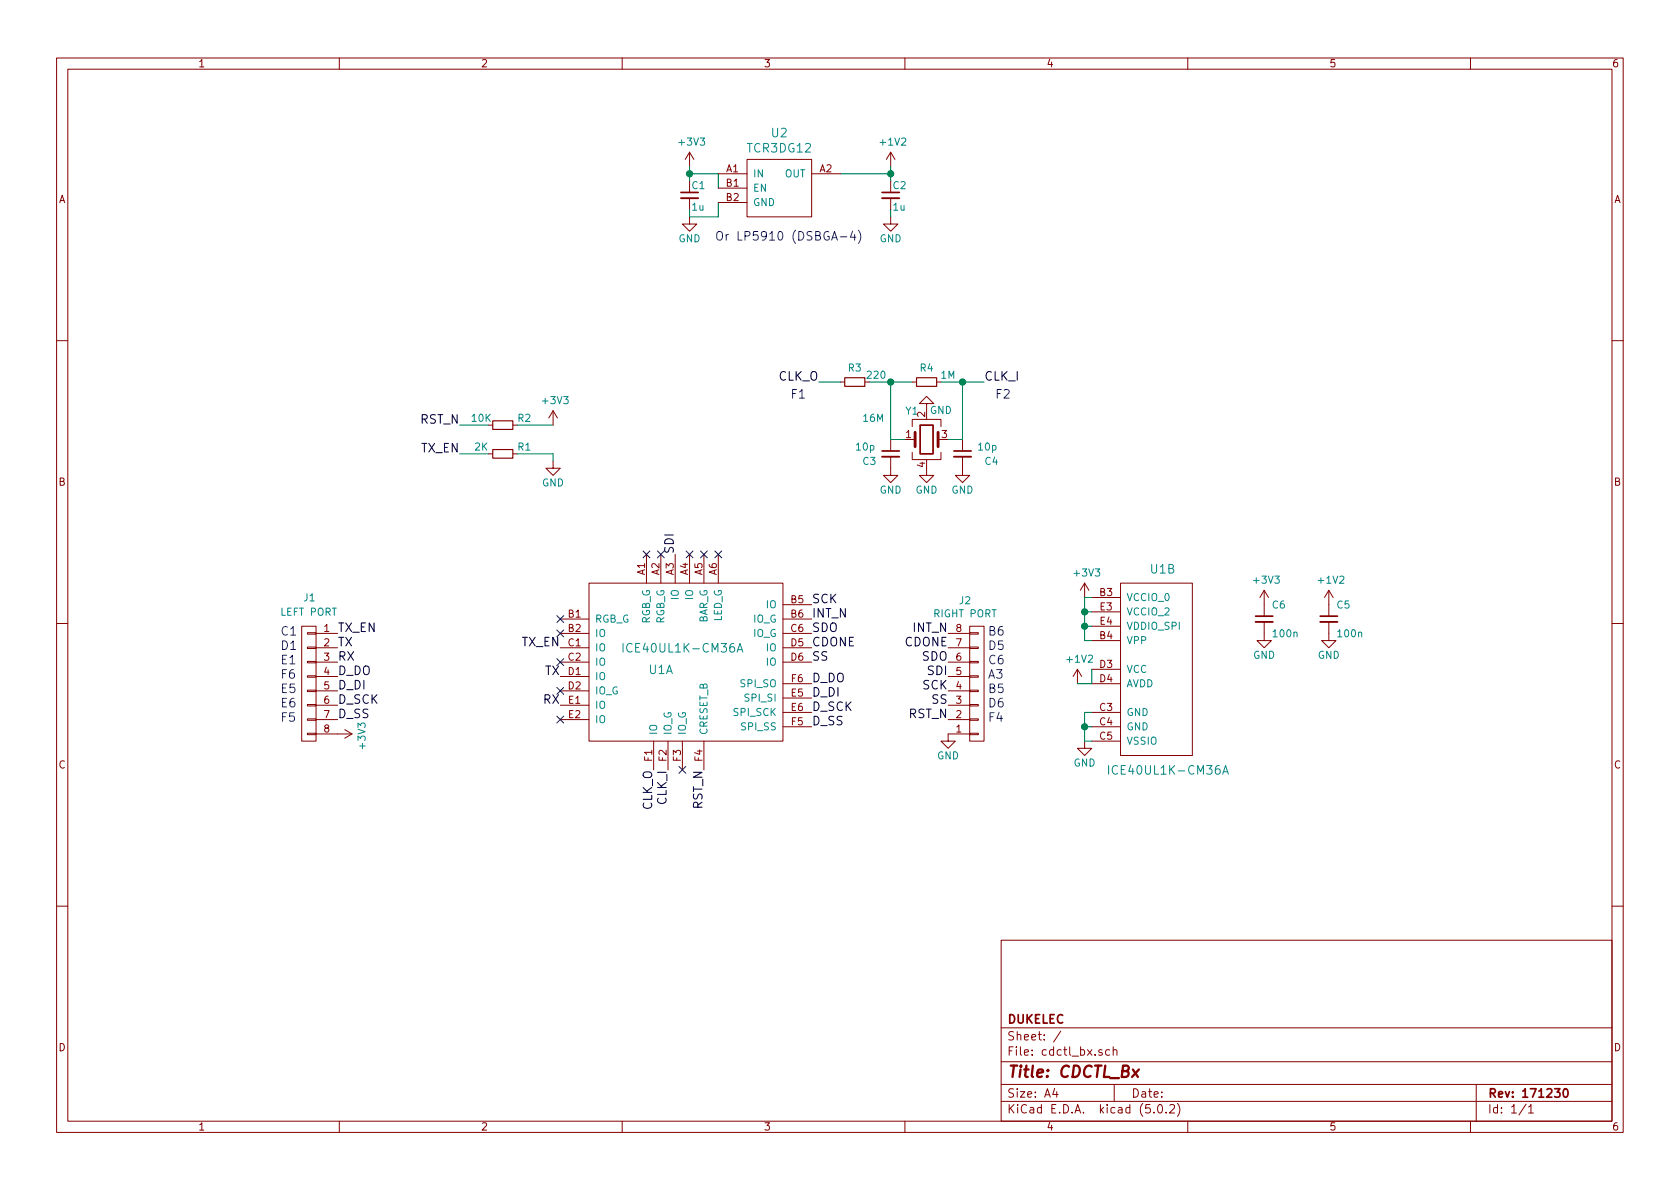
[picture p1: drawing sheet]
<svg xmlns="http://www.w3.org/2000/svg" width="297mm" height="210mm" viewBox="0 0 297 210" stroke-linecap="round" stroke-linejoin="round" font-family="sans-serif">
<g fill="none" stroke="#840000" stroke-width=".18">
<path d="M10 10.3h277v189.9h-277zM12 12.2h273v186.1h-273zM60 10.3v1.9M110 10.3v1.9M160 10.3v1.9M210 10.3v1.9M260 10.3v1.9M121.9 38.3v1.3h1.3l-1.3 1.3-1.3-1.3h1.3M121.9 26.9v2.6M121.9 35v2.1M121.9 26.9l-.7 1.3M121.9 26.9l.8 1.3"/>
<path d="M127 30.7h5.1M127 33.3h5.1M127 35.8h5.1M132.1 28.2h11.4v10.1h-11.4zM143.5 30.7h5.1M157.5 38.3v1.3h1.2l-1.2 1.3-1.3-1.3h1.3M157.5 26.9v2.6M157.5 35v2.1M157.5 26.9l-.8 1.3M157.5 26.9l.7 1.3M10 60.2h2M90.7 75.2h.7"/>
<path d="M97.8 72.6l-.8 1.3M97.8 72.6v2.6M97.8 72.6l.8 1.3M148.6 67.6h.8M157.5 77.7v2.1M161.3 75.4v-1.2h5.1v1.2M161.3 77.7h.5M161.3 67.6h.8M163.8 71.4h1.3l-1.3-1.3-1.2 1.3h1.2v1.2M165.6 67.6h.8M165.9 77.7h.5M170.2 77.7v2.1"/>
<path d="M285 60.2h2M86.4 80.3h.7M90.7 80.3h.7M97.8 81.5v1.3h1.3l-1.3 1.3-1.3-1.3h1.3M114.3 98v5.1M116.8 98v5.1M119.4 98v5.1M121.9 98v5.1M124.5 98v5.1M127 98v5.1M157.5 80.8v3.3h1.2l-1.2 1.2-1.3-1.2h1.3M161.3 80v1.3h5.1v-1.3"/>
<path d="M163.8 82.8v1.3h1.3l-1.3 1.2-1.2-1.2h1.2M170.2 80.8v3.3h1.2l-1.2 1.2-1.3-1.2h1.3M10 110.3h2M53.3 110.7h2.6v20.4h-2.6zM54.4 119.5h1.5v.3h-1.5zM54.4 117h1.5v.2h-1.5zM54.4 114.4h1.5v.3h-1.5zM54.4 111.9h1.5v.2h-1.5zM55.9 114.5h3.8M55.9 119.6h3.8M55.9 112h3.8M55.9 117.1h3.8"/>
<path d="M99.1 109.5h5M99.1 114.5h5M99.1 119.6h5M99.1 112h5M99.1 117.1h5M104.1 103.1h34.3v28h-34.3zM138.4 109.5h5.1M138.4 114.5h5.1M138.4 112h5.1M138.4 117.1h5.1M138.4 106.9h5.1M167.6 114.5h3.8"/>
<path d="M167.6 119.6h3.8M167.6 112h3.8M167.6 117.1h3.8M171.4 110.7h2.6v20.4h-2.6zM171.4 111.9h1.6v.2h-1.6zM171.4 114.4h1.6v.3h-1.6zM171.4 117h1.6v.2h-1.6zM171.4 119.5h1.6v.3h-1.6zM190.5 118.4l-.8 1.2M190.5 118.4v2.5M190.5 118.4l.8 1.2M191.8 103.1l-.8 1.3"/>
<path d="M191.8 103.1v2.6M191.8 103.1l.7 1.3M193 105.7h5.1M193 118.4h5.1M193 108.2h5.1M193 113.3h5.1M193 110.7h5.1M198.1 103.1h12.7v30.5h-12.7zM223.5 110v3.3h1.3l-1.3 1.2-1.3-1.2h1.3M223.5 104.4v4.6M223.5 104.4l-.7 1.3M223.5 104.4l.8 1.3"/>
<path d="M234.9 110v3.3h1.3l-1.3 1.2-1.2-1.2h1.2M234.9 104.4v4.6M234.9 104.4l-.7 1.3M234.9 104.4l.8 1.3M285 110.3h2M54.4 129.7h1.5v.2h-1.5zM54.4 127.1h1.5v.3h-1.5zM54.4 124.6h1.5v.2h-1.5zM54.4 122h1.5v.3h-1.5zM55.9 129.8h6.3M55.9 124.7h3.8M55.9 122.2h3.8"/>
<path d="M55.9 127.2h3.8M61 129l1.2 .8M62.2 129.8l-1.2 .8M99.1 124.7h5M99.1 122.2h5M99.1 127.2h5M115.6 131.1v5M118.1 131.1v5M120.6 131.1v5M124.5 131.1v5M138.4 123.4h5.1M138.4 128.5h5.1"/>
<path d="M138.4 126h5.1M138.4 120.9h5.1M167.6 124.7h3.8M167.6 122.2h3.8M167.6 127.2h3.8M171.4 122h1.6v.3h-1.6zM171.4 124.6h1.6v.2h-1.6zM171.4 127.1h1.6v.3h-1.6zM171.4 129.7h1.6v.2h-1.6zM171.4 129.8h-3.8v1.3h1.3l-1.3 1.2-1.2-1.2h1.2M191.8 131.1v1.2h1.2l-1.2 1.3-1.3-1.3h1.3M193 128.5h5.1"/>
<path d="M193 126h5.1M193 120.9h5.1M193 131.1h5.1M10 160.2h2M177 166.3h108v32h-108zM285 160.2h2M60 198.3v1.9M110 198.3v1.9M160 198.3v1.9M177 194.8h108M177 191.8h108M177 187.8h108"/>
<path d="M177 181.8h108M186.5 192.5l-.4 1h1M186.8 193v1M187.6 182.3l-1.3 2M194.8 185.7a.37 .37 0 0 0-.5 .1v.2l.5 .2 .1 .1-.2 .3-.4-.1M196.2 185.7l-.4-.1-.3 .3 .1 .6 .2 .1 .4-.1M196.8 185.7h.1a.37 .37 0 0 1 .6 .1v.8M196.8 185.1v1.5M197 191.8v3M204 196.7v.1M204.8 195.5l.4-.2a.94 .94 0 0 1 0 1.5 .79 .79 0 0 1-.4-1.3zM206.2 196.7v.1"/>
<path d="M206.8 195.5l.2-.2h.4l.2 .2 .1 .3-.1 .2-.8 .8h.9M208.2 195.1a1.71 1.71 0 0 1 0 2.3M210 198.3v1.9M260 198.3v1.9M261 191.8v6.5M269.8 195.2l-1.2 2M270.3 195.8l.4-.5v1.5M270.3 196.8h.8"/>
</g>
<path d="M120.4 34h3M156 34h3M156 79.8h3M162.7 75.2h2.3v5.1h-2.3zM168.7 79.8h3M222 109h3M233.4 109h3.1M274.9 192.5h.9l-.5 .6 .4 .1v.7l-.2 .1-.6-.1M276.6 192.6l.1-.1a.8 .8 0 0 1 .6 .8 .8 .8 0 0 1-.6 .7 1 1 0 0 1-.1-1.4z" fill="none" stroke="#840000" stroke-width=".3"/>
<path d="M201.4 189.1l-1.2 1.3" fill="none" stroke="#840000" stroke-width=".41"/>
<path d="M120.4 35h3M156 35h3M156 80.8h3M168.7 80.8h3M222 110h3M233.4 110h3.1" fill="none" stroke="#840000" stroke-width=".33"/>
<g fill="none" stroke="#008400" stroke-width=".18">
<path d="M121.9 29.5v2.5M121.9 30.7h5.1v2.6M127 35.8v2.5h-5.1v-1.2M148.6 30.7h8.9M157.5 29.5v2.5M157.5 37.1v1.2M81.3 75.2h5.1M91.4 75.2h6.4M144.8 67.6h3.8M153.7 67.6h7.6M157.5 67.6v10.1h2.5M166.4 67.6h7.6"/>
<path d="M170.2 67.6v10.1h-2.6M81.3 80.3h5.1M91.4 80.3h6.4v1.2M191.8 108.2h1.2M191.8 110.7h1.2M193 105.7h-1.2v7.6h1.2M193 118.4v2.5h-2.5M191.8 128.5h1.2M193 126h-1.2v5.1h1.2"/>
</g>
<g fill="#008400" stroke="#008400" stroke-width=".25">
<circle cx="157.5" cy="30.7" r=".51"/>
<circle cx="121.9" cy="30.7" r=".51"/>
<circle cx="191.8" cy="128.5" r=".51"/>
<circle cx="191.8" cy="108.2" r=".51"/>
<circle cx="191.8" cy="110.7" r=".51"/>
<circle cx="157.5" cy="67.6" r=".51"/>
<circle cx="170.2" cy="67.6" r=".51"/>
</g>
<path d="M87.1 79.5h3.6v1.5h-3.6zM87.1 74.4h3.6v1.5h-3.6zM149.4 66.8h3.5v1.5h-3.5zM162.1 66.8h3.5v1.5h-3.5z" fill="none" stroke="#840000" stroke-width=".2"/>
<path d="M110.2 113.8v1.5M130.3 115.3l.5-1.5 .5 1.5M130.5 114.9h.7M196 135.4v1.5M216.2 136.9l.5-1.5 .5 1.5M216.3 136.5h.7" fill="none" stroke="#008484" stroke-width=".18"/>
<path d="M161.8 76.4v2.6M165.9 76.4v2.6" fill="none" stroke="#840000" stroke-width=".51"/>
<g fill="none" stroke="#000084" stroke-width=".18">
<path d="M113.7 97.4l1.2 1.2M114.9 97.4l-1.2 1.2M116.2 97.4l1.2 1.2M117.4 97.4l-1.2 1.2M121.3 97.4l1.2 1.2M122.5 97.4l-1.2 1.2M123.9 97.4l1.2 1.2M125.1 97.4l-1.2 1.2M126.4 97.4l1.2 1.2M127.6 97.4l-1.2 1.2M98.5 108.9l1.2 1.2M98.5 111.4l1.2 1.2"/>
<path d="M98.5 116.5l1.2 1.2M99.7 108.9l-1.2 1.2M99.7 111.4l-1.2 1.2M99.7 116.5l-1.2 1.2M98.5 121.6l1.2 1.2M98.5 126.6l1.2 1.3M99.7 121.6l-1.2 1.2M99.7 126.6l-1.2 1.3M120 135.5l1.3 1.2M121.3 135.5l-1.3 1.2"/>
</g>
<path d="M148.6 41.9h1.1M150.7 40.9l-.3 1.1h.9M151.1 41.4v1.1M151.8 40.7a1.78 1.78 0 0 1 0 2.3" fill="none" stroke="#0000c2" stroke-width=".18"/>
<text font-size="2.8" fill="#840000" x="178" y="190.5">Title: CDCTL_Bx</text>
<g font-size="2.1" fill="#008484">
<text x="132.3" y="27">TCR3DG12</text>
<text x="136.4" y="24.3">U2</text>
<text x="203.5" y="101.4">U1B</text>
<text x="111" y="115.4">ICE40UL1K-CM36A</text>
<text x="114.7" y="119.2">U1A</text>
<text x="196.8" y="137">ICE40UL1K-CM36A</text>
</g>
<g font-size="2.1" fill="#0000c2">
<text x="126.4" y="42.5">Or LP5910 (DSBGA-4)</text>
<text x="139.7" y="70.5">F1</text>
<text x="175.9" y="70.5">F2</text>
<text x="49.5" y="112.4">C1</text>
<text x="174.6" y="112.4">B6</text>
<text x="49.5" y="114.9">D1</text>
<text x="49.5" y="117.5">E1</text>
<text x="174.6" y="114.9">D5</text>
<text x="174.6" y="117.5">C6</text>
<text x="49.5" y="120">F6</text>
<text x="49.5" y="122.5">E5</text>
<text x="49.5" y="125.1">E6</text>
<text x="174.6" y="120">A3</text>
<text x="174.6" y="122.5">B5</text>
<text x="174.6" y="125.1">D6</text>
<text x="49.5" y="127.6">F5</text>
<text x="174.6" y="127.6">F4</text>
</g>
<g font-size="2.1">
<text x="137.6" y="67.3">CLK_O</text>
<text x="174" y="67.3">CLK_I</text>
<text x="74.3" y="74.9">RST_N</text>
<text x="74.4" y="80">TX_EN</text>
<text x="119.1" y="98" transform="rotate(-90 119.1 98)">SDI</text>
<text x="143.5" y="106.7">SCK</text>
<text x="59.7" y="111.8">TX_EN</text>
<text x="143.5" y="109.2">INT_N</text>
<text x="143.5" y="111.8">SDO</text>
<text x="161.5" y="111.8">INT_N</text>
<text x="59.7" y="114.3">TX</text>
<text x="59.7" y="116.8">RX</text>
<text x="59.7" y="119.4">D_DO</text>
<text x="92.2" y="114.3">TX_EN</text>
<text x="96.3" y="119.4">TX</text>
<text x="143.5" y="114.3">CDONE</text>
<text x="143.5" y="116.8">SS</text>
<text x="160" y="114.3">CDONE</text>
<text x="163" y="116.8">SDO</text>
<text x="164.1" y="119.4">SDI</text>
<text x="59.7" y="121.9">D_DI</text>
<text x="59.7" y="124.5">D_SCK</text>
<text x="96.1" y="124.5">RX</text>
<text x="143.5" y="123.2">D_DI</text>
<text x="143.5" y="120.6">D_DO</text>
<text x="143.5" y="125.7">D_SCK</text>
<text x="163.2" y="121.9">SCK</text>
<text x="164.8" y="124.5">SS</text>
<text x="59.7" y="127">D_SS</text>
<text x="143.5" y="128.3">D_SS</text>
<text x="160.7" y="127">RST_N</text>
<text x="115.3" y="143.3" transform="rotate(-90 115.3 143.3)">CLK_O</text>
<text x="117.9" y="142.3" transform="rotate(-90 117.9 142.3)">CLK_I</text>
<text x="124.2" y="143.1" transform="rotate(-90 124.2 143.1)">RST_N</text>
</g>
<g font-size="2.1" fill="#840000">
<text x="178" y="184">Sheet: /</text>
<text x="178" y="181">DUKELEC</text>
<text x="178" y="186.7">File: cdctl_bx.sch</text>
<text x="178" y="196.9">KiCad E.D.A. kicad (5.0.2)</text>
<text x="178" y="194.1">Size: A4</text>
<text x="200" y="194.1">Date:</text>
<text x="263" y="194.1">Rev: 171230</text>
<text x="263" y="196.9">Id: 1/1</text>
</g>
<g font-size="1.8" fill="#840000">
<text x="35" y="11.9">1</text>
<text x="85" y="11.9">2</text>
<text x="135" y="11.9">3</text>
<text x="185" y="11.9">4</text>
<text x="235" y="11.9">5</text>
<text x="285" y="11.9">6</text>
<text x="10.4" y="35.9">A</text>
<text x="128.4" y="30.5">A1</text>
<text x="128.4" y="33">B1</text>
<text x="128.4" y="35.6">B2</text>
<text x="144.9" y="30.5">A2</text>
<text x="285.4" y="35.9">A</text>
<text x="160.2" y="77.5">1</text>
<text x="163.6" y="73.8" transform="rotate(-90 163.6 73.8)">2</text>
<text x="166.5" y="77.5">3</text>
<text x="163.6" y="82.6" transform="rotate(-90 163.6 82.6)">4</text>
<text x="10.4" y="85.9">B</text>
<text x="285.4" y="85.9">B</text>
<text x="114" y="101.7" transform="rotate(-90 114 101.7)">A1</text>
<text x="116.6" y="101.7" transform="rotate(-90 116.6 101.7)">A2</text>
<text x="119.1" y="101.7" transform="rotate(-90 119.1 101.7)">A3</text>
<text x="121.7" y="101.7" transform="rotate(-90 121.7 101.7)">A4</text>
<text x="124.2" y="101.7" transform="rotate(-90 124.2 101.7)">A5</text>
<text x="126.7" y="101.7" transform="rotate(-90 126.7 101.7)">A6</text>
<text x="139.9" y="106.7">B5</text>
<text x="194.5" y="105.4">B3</text>
<text x="194.5" y="107.9">E3</text>
<text x="57.3" y="111.8">1</text>
<text x="100.5" y="109.2">B1</text>
<text x="100.5" y="111.8">B2</text>
<text x="139.9" y="109.2">B6</text>
<text x="139.9" y="111.8">C6</text>
<text x="169.1" y="111.8">8</text>
<text x="194.5" y="113">B4</text>
<text x="194.5" y="110.5">E4</text>
<text x="57.3" y="114.3">2</text>
<text x="57.3" y="116.8">3</text>
<text x="57.3" y="119.4">4</text>
<text x="100.5" y="114.3">C1</text>
<text x="100.5" y="119.4">D1</text>
<text x="100.5" y="116.8">C2</text>
<text x="139.9" y="114.3">D5</text>
<text x="139.9" y="116.8">D6</text>
<text x="169.1" y="119.4">5</text>
<text x="169.1" y="116.8">6</text>
<text x="169.1" y="114.3">7</text>
<text x="194.5" y="118.1">D3</text>
<text x="57.3" y="121.9">5</text>
<text x="57.3" y="124.5">6</text>
<text x="100.5" y="121.9">D2</text>
<text x="100.5" y="124.5">E1</text>
<text x="139.9" y="123.2">E5</text>
<text x="139.9" y="125.7">E6</text>
<text x="140" y="120.6">F6</text>
<text x="169.1" y="124.5">3</text>
<text x="169.1" y="121.9">4</text>
<text x="194.5" y="125.7">C3</text>
<text x="194.5" y="120.6">D4</text>
<text x="57.3" y="127">7</text>
<text x="57.3" y="129.5">8</text>
<text x="100.5" y="127">E2</text>
<text x="140" y="128.3">F5</text>
<text x="169.1" y="129.5">1</text>
<text x="169.1" y="127">2</text>
<text x="194.5" y="128.3">C4</text>
<text x="194.5" y="130.8">C5</text>
<text x="10.4" y="135.9">C</text>
<text x="115.3" y="134.6" transform="rotate(-90 115.3 134.6)">F1</text>
<text x="117.9" y="134.6" transform="rotate(-90 117.9 134.6)">F2</text>
<text x="120.4" y="134.6" transform="rotate(-90 120.4 134.6)">F3</text>
<text x="124.2" y="134.6" transform="rotate(-90 124.2 134.6)">F4</text>
<text x="285.4" y="135.9">C</text>
<text x="10.4" y="185.9">D</text>
<text x="285.4" y="185.9">D</text>
<text x="35" y="199.9">1</text>
<text x="85" y="199.9">2</text>
<text x="135" y="199.9">3</text>
<text x="185" y="199.9">4</text>
<text x="235" y="199.9">5</text>
<text x="285" y="199.9">6</text>
</g>
<g font-size="1.8" fill="#008484">
<text x="120.2" y="25.7">+3V3</text>
<text x="155.8" y="25.7">+1V2</text>
<text x="122.4" y="33.4">C1</text>
<text x="133.1" y="31.4">IN</text>
<text x="133.1" y="33.9">EN</text>
<text x="138.8" y="31.4">OUT</text>
<text x="157.9" y="33.4">C2</text>
<text x="122.4" y="37.3">1u</text>
<text x="133.1" y="36.4">GND</text>
<text x="158" y="37.3">1u</text>
<text x="120" y="42.8">GND</text>
<text x="155.5" y="42.8">GND</text>
<text x="150" y="65.7">R3</text>
<text x="162.7" y="65.7">R4</text>
<text x="96.1" y="71.5">+3V3</text>
<text x="153.4" y="67">220</text>
<text x="166.4" y="67">1M</text>
<text x="83.5" y="74.6">10K</text>
<text x="91.6" y="74.6">R2</text>
<text x="152.7" y="74.6">16M</text>
<text x="160.2" y="73.3">Y1</text>
<text x="164.4" y="73.2">GND</text>
<text x="84" y="79.7">2K</text>
<text x="91.6" y="79.7">R1</text>
<text x="151.5" y="79.7">10p</text>
<text x="152.6" y="82.2">C3</text>
<text x="173.1" y="79.7">10p</text>
<text x="174.2" y="82.2">C4</text>
<text x="95.8" y="86">GND</text>
<text x="155.5" y="87.3">GND</text>
<text x="161.9" y="87.3">GND</text>
<text x="168.2" y="87.3">GND</text>
<text x="190.1" y="101.9">+3V3</text>
<text x="53.7" y="106.3">J1</text>
<text x="120" y="106" transform="rotate(-90 120 106)">IO</text>
<text x="122.6" y="106" transform="rotate(-90 122.6 106)">IO</text>
<text x="135.5" y="107.6">IO</text>
<text x="169.7" y="106.9">J2</text>
<text x="199.1" y="106.3">VCCIO_0</text>
<text x="221.8" y="103.2">+3V3</text>
<text x="225" y="107.6">C6</text>
<text x="233.2" y="103.2">+1V2</text>
<text x="236.4" y="107.6">C5</text>
<text x="49.7" y="108.9">LEFT PORT</text>
<text x="105.2" y="110.1">RGB_G</text>
<text x="105.2" y="112.6">IO</text>
<text x="114.9" y="110.4" transform="rotate(-90 114.9 110.4)">RGB_G</text>
<text x="117.5" y="110.4" transform="rotate(-90 117.5 110.4)">RGB_G</text>
<text x="125.1" y="110.3" transform="rotate(-90 125.1 110.3)">BAR_G</text>
<text x="127.6" y="110" transform="rotate(-90 127.6 110)">LED_G</text>
<text x="133.2" y="110.1">IO_G</text>
<text x="133.2" y="112.6">IO_G</text>
<text x="165.2" y="109.2">RIGHT PORT</text>
<text x="199.1" y="108.8">VCCIO_2</text>
<text x="199.1" y="113.9">VPP</text>
<text x="199.1" y="111.4">VDDIO_SPI</text>
<text x="225.2" y="112.7">100n</text>
<text x="236.7" y="112.7">100n</text>
<text x="105.2" y="115.2">IO</text>
<text x="105.2" y="117.7">IO</text>
<text x="135.5" y="115.2">IO</text>
<text x="135.5" y="117.7">IO</text>
<text x="188.8" y="117.2">+1V2</text>
<text x="199.1" y="119">VCC</text>
<text x="221.6" y="116.5">GND</text>
<text x="233" y="116.5">GND</text>
<text x="105.2" y="120.3">IO</text>
<text x="105.2" y="125.3">IO</text>
<text x="105.2" y="122.8">IO_G</text>
<text x="131" y="121.5">SPI_SO</text>
<text x="131.9" y="124.1">SPI_SI</text>
<text x="199.1" y="121.5">AVDD</text>
<text x="105.2" y="127.9">IO</text>
<text x="116.2" y="130" transform="rotate(-90 116.2 130)">IO</text>
<text x="118.7" y="130" transform="rotate(-90 118.7 130)">IO_G</text>
<text x="121.3" y="130" transform="rotate(-90 121.3 130)">IO_G</text>
<text x="125.1" y="130" transform="rotate(-90 125.1 130)">CRESET_B</text>
<text x="129.8" y="126.6">SPI_SCK</text>
<text x="131.2" y="129.2">SPI_SS</text>
<text x="199.1" y="126.6">GND</text>
<text x="199.1" y="129.2">GND</text>
<text x="199.1" y="131.7">VSSIO</text>
<text x="64.6" y="132.3" transform="rotate(-90 64.6 132.3)">+3V3</text>
<text x="165.7" y="134.3">GND</text>
<text x="189.8" y="135.6">GND</text>
</g>
</svg>
